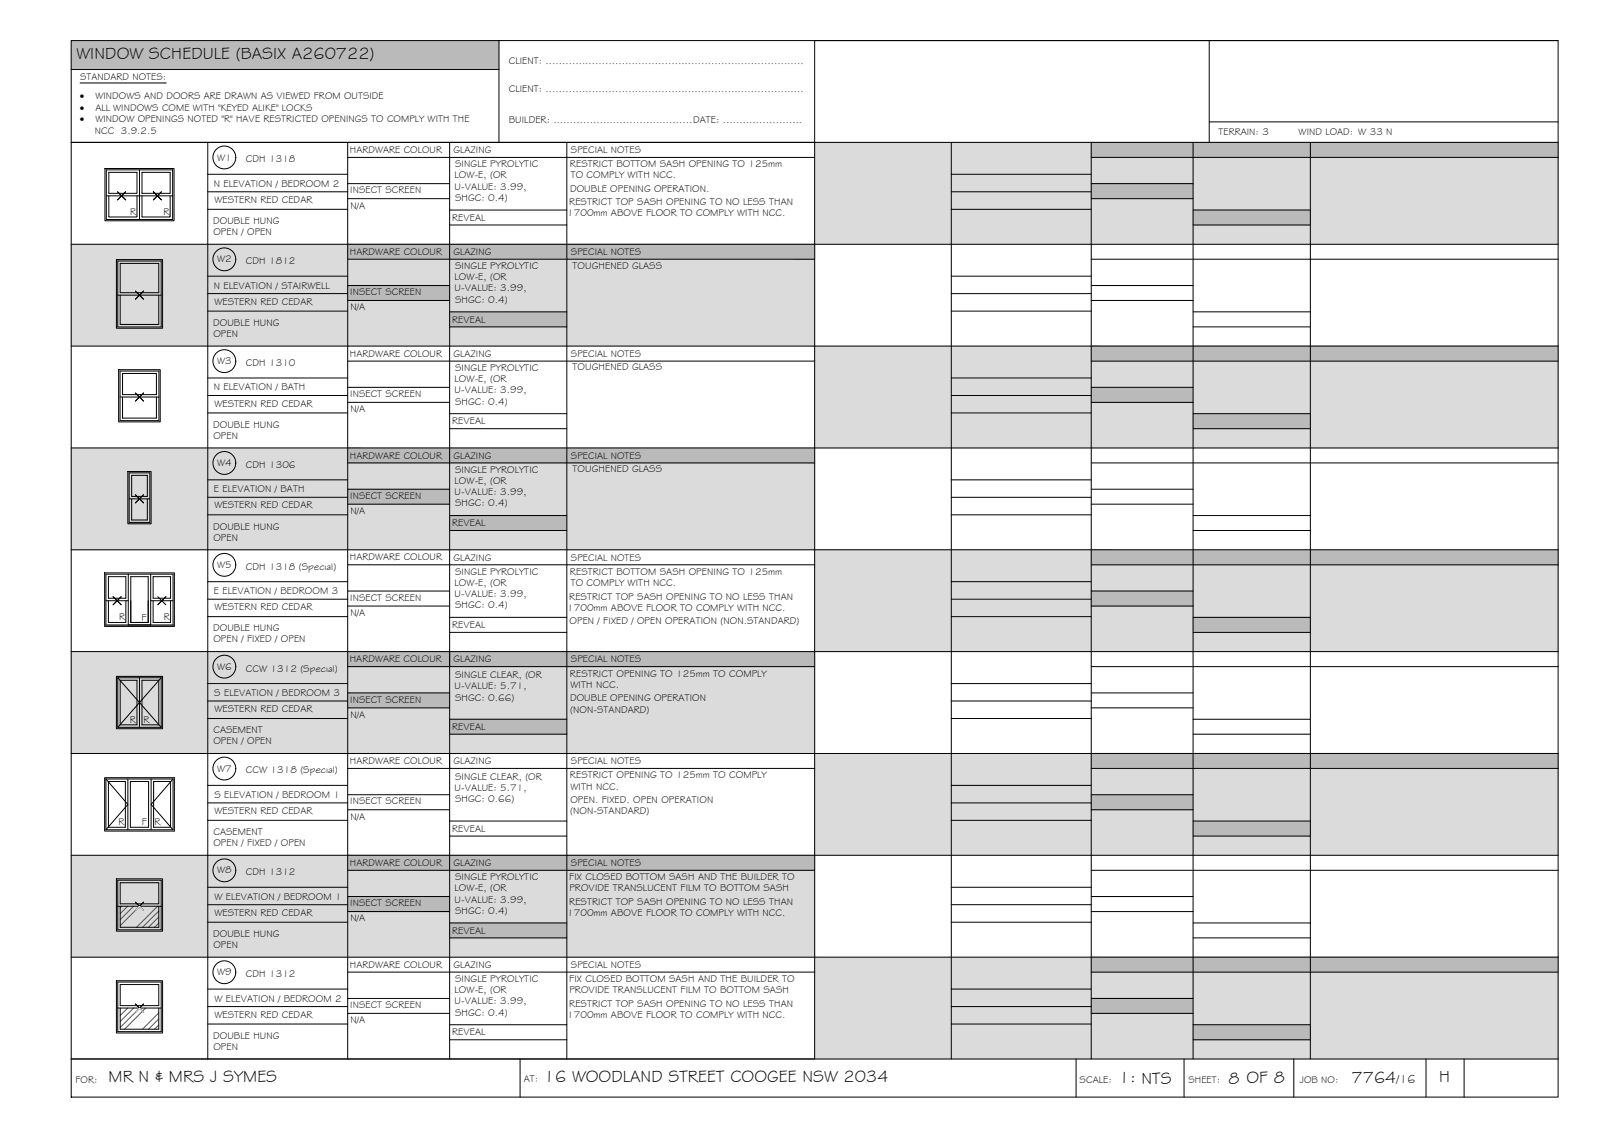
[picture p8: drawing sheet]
<svg xmlns="http://www.w3.org/2000/svg" width="420mm" height="297mm" viewBox="0 0 420 297" stroke-linecap="round" stroke-linejoin="round" font-family="sans-serif">
<!-- layer: WINDOW SCHEDULE HATCH -->
<g fill="#dbdbdb" stroke="#dbdbdb" stroke-width=".26">
<path d="M213.7 37.3l195 26.7v-26.7zM213.7 37.3l195 26.7h-195z"/>
<path d="M18.7 64l195 26.7v-26.7zM18.7 64l195 26.7h-195z"/>
<path d="M213.7 90.7l195 26.7v-26.7zM213.7 90.7l195 26.7h-195z"/>
<path d="M18.7 117.4l195 26.7v-26.7zM18.7 117.4l195 26.7h-195z"/>
<path d="M213.7 144.1l195 26.7v-26.7zM213.7 144.1l195 26.7h-195z"/>
<path d="M18.7 170.8l195 26.7v-26.7zM18.7 170.8l195 26.7h-195z"/>
<path d="M213.7 197.5l195 26.7v-26.7zM213.7 197.5l195 26.7h-195z"/>
<path d="M18.7 224.2l195 26.7v-26.7zM18.7 224.2l195 26.7h-195z"/>
<path d="M213.7 250.9l195 26.7v-26.7zM213.7 250.9l195 26.7h-195z"/>
</g>
<g fill="#bababa" stroke="#bababa" stroke-width=".26">
<path d="M18.7 10.6l112.2 7.6v-7.6zM18.7 10.6l112.2 7.6h-112.2z"/>
<path d="M286.2 37.3l122.5 4v-4zM286.2 37.3l122.5 4h-122.5z"/>
<path d="M286.2 48.1l26.7 4v-4zM286.2 48.1l26.7 4h-26.7z"/>
<path d="M312.9 55.1l30.8 3.9v-3.9zM312.9 55.1l30.8 3.9h-30.8z"/>
<path d="M91.2 64l122.5 4v-4zM91.2 64l122.5 4h-122.5z"/>
<path d="M91.2 74.9l26.7 3.9v-3.9zM91.2 74.9l26.7 3.9h-26.7z"/>
<path d="M117.9 81.8l30.8 3.9v-3.9zM117.9 81.8l30.8 3.9h-30.8z"/>
<path d="M286.2 90.7l122.5 4v-4zM286.2 90.7l122.5 4h-122.5z"/>
<path d="M286.2 101.6l26.7 3.9v-3.9zM286.2 101.6l26.7 3.9h-26.7z"/>
<path d="M312.9 108.5l30.8 3.9v-3.9zM312.9 108.5l30.8 3.9h-30.8z"/>
<path d="M91.2 117.4l122.5 4v-4zM91.2 117.4l122.5 4h-122.5z"/>
<path d="M91.2 128.3l26.7 3.9v-3.9zM91.2 128.3l26.7 3.9h-26.7z"/>
<path d="M117.9 135.2l30.8 3.9v-3.9zM117.9 135.2l30.8 3.9h-30.8z"/>
<path d="M286.2 144.1l122.5 4v-4zM286.2 144.1l122.5 4h-122.5z"/>
<path d="M286.2 155l26.7 3.9v-3.9zM286.2 155l26.7 3.9h-26.7z"/>
<path d="M312.9 161.9l30.8 3.9v-3.9zM312.9 161.9l30.8 3.9h-30.8z"/>
<path d="M91.2 170.8l122.5 4v-4zM91.2 170.8l122.5 4h-122.5z"/>
<path d="M91.2 181.6l26.7 4v-4zM91.2 181.6l26.7 4h-26.7z"/>
<path d="M117.9 188.6l30.8 3.9v-3.9zM117.9 188.6l30.8 3.9h-30.8z"/>
<path d="M286.2 197.5l122.5 4v-4zM286.2 197.5l122.5 4h-122.5z"/>
<path d="M286.2 208.4l26.7 3.9v-3.9zM286.2 208.4l26.7 3.9h-26.7z"/>
<path d="M312.9 215.3l30.8 3.9v-3.9zM312.9 215.3l30.8 3.9h-30.8z"/>
<path d="M91.2 224.2l122.5 4v-4zM91.2 224.2l122.5 4h-122.5z"/>
<path d="M91.2 235l26.7 4v-4zM91.2 235l26.7 4h-26.7z"/>
<path d="M117.9 242l30.8 3.9v-3.9zM117.9 242l30.8 3.9h-30.8z"/>
<path d="M286.2 250.9l122.5 4v-4zM286.2 250.9l122.5 4h-122.5z"/>
<path d="M286.2 261.8l26.7 3.9v-3.9zM286.2 261.8l26.7 3.9h-26.7z"/>
<path d="M312.9 268.7l30.8 3.9v-3.9zM312.9 268.7l30.8 3.9h-30.8z"/>
</g>
<!-- layer: BORDER -->
<g fill="none" stroke="#000" stroke-width=".26">
<path d="M18.7 10.6h390v277h-390zM18.7 18.2h112.2M130.9 10.6v26.7M317.1 10.6v26.7M408.7 10.6h-195v267M18.7 37.3h390M54.5 37.3v240.3M91.2 37.3v240.3M117.9 37.3v240.3M148.7 37.3v240.3M249.5 37.3v240.3M286.2 37.3v240.3"/>
<path d="M312.9 37.3v240.3M317.1 32h91.6M343.7 37.3v240.3M54.5 45.7h36.7M54.5 50.3h36.7M54.5 54.9h36.7M91.2 41.3h122.5M91.2 48.1h26.7M91.2 52.1h26.7M117.9 55.1h30.8M117.9 59h30.8M249.5 45.7h36.7"/>
<path d="M249.5 50.3h36.7M249.5 54.9h36.7M286.2 41.3h122.5M286.2 48.1h26.7M286.2 52.1h26.7M312.9 55.1h30.8M312.9 59h30.8M18.7 64h390M54.5 72.4h36.7M54.5 77h36.7M91.2 68h122.5M91.2 74.9h26.7"/>
<path d="M91.2 78.8h26.7M249.5 72.4h36.7M249.5 77h36.7M286.2 68h122.5M286.2 74.9h26.7M286.2 78.8h26.7M18.7 90.7h390M54.5 81.6h36.7M54.5 99.1h36.7M91.2 94.7h122.5M117.9 81.8h30.8M117.9 85.7h30.8"/>
<path d="M249.5 81.6h36.7M249.5 99.1h36.7M286.2 94.7h122.5M312.9 81.8h30.8M312.9 85.7h30.8M18.7 117.4h390M54.5 103.7h36.7M54.5 108.3h36.7M91.2 101.6h26.7M91.2 105.5h26.7M117.9 108.5h30.8M117.9 112.4h30.8"/>
<path d="M249.5 103.7h36.7M249.5 108.3h36.7M286.2 101.6h26.7M286.2 105.5h26.7M312.9 108.5h30.8M312.9 112.4h30.8M54.5 125.8h36.7M54.5 130.4h36.7M54.5 135h36.7M91.2 121.4h122.5M91.2 128.3h26.7M91.2 132.2h26.7"/>
<path d="M117.9 135.2h30.8M117.9 139.1h30.8M249.5 125.8h36.7M249.5 130.4h36.7M249.5 135h36.7M286.2 121.4h122.5M286.2 128.3h26.7M286.2 132.2h26.7M312.9 135.2h30.8M312.9 139.1h30.8M18.7 144.1h390M54.5 152.5h36.7"/>
<path d="M54.5 157.1h36.7M91.2 148.1h122.5M91.2 155h26.7M91.2 158.9h26.7M249.5 152.5h36.7M249.5 157.1h36.7M286.2 148.1h122.5M286.2 155h26.7M286.2 158.9h26.7M18.7 170.8h390M54.5 161.7h36.7M54.5 179.2h36.7"/>
<path d="M91.2 174.8h122.5M117.9 161.9h30.8M117.9 165.8h30.8M249.5 161.7h36.7M249.5 179.2h36.7M286.2 174.8h122.5M312.9 161.9h30.8M312.9 165.8h30.8M18.7 197.5h390M54.5 183.8h36.7M54.5 188.4h36.7M91.2 181.7h26.7"/>
<path d="M91.2 185.6h26.7M117.9 188.6h30.8M117.9 192.5h30.8M249.5 183.8h36.7M249.5 188.4h36.7M286.2 181.7h26.7M286.2 185.6h26.7M312.9 188.6h30.8M312.9 192.5h30.8M54.5 205.9h36.7M54.5 210.5h36.7M54.5 215.1h36.7"/>
<path d="M91.2 201.5h122.5M91.2 208.4h26.7M91.2 212.3h26.7M117.9 215.3h30.8M117.9 219.2h30.8M249.5 205.9h36.7M249.5 210.5h36.7M249.5 215.1h36.7M286.2 201.5h122.5M286.2 208.4h26.7M286.2 212.3h26.7M312.9 215.3h30.8"/>
<path d="M312.9 219.2h30.8M18.7 224.2h390M54.5 232.6h36.7M54.5 237.2h36.7M91.2 228.2h122.5M91.2 235h26.7M91.2 239h26.7M249.5 232.6h36.7M249.5 237.2h36.7M286.2 228.2h122.5M286.2 235h26.7M286.2 239h26.7"/>
<path d="M18.7 250.9h390M54.5 241.8h36.7M54.5 259.3h36.7M91.2 254.9h122.5M117.9 242h30.8M117.9 245.9h30.8M249.5 241.8h36.7M249.5 259.3h36.7M286.2 254.9h122.5M312.9 242h30.8M312.9 245.9h30.8M18.7 277.6h390"/>
<path d="M54.5 263.9h36.7M54.5 268.5h36.7M91.2 261.8h26.7M91.2 265.7h26.7M117.9 268.7h30.8M117.9 272.6h30.8M136.4 277.6v10M249.5 263.9h36.7M249.5 268.5h36.7M282.2 277.6v10M286.2 261.8h26.7M286.2 265.7h26.7"/>
<path d="M310.5 277.6v10M312.9 268.7h30.8M312.9 272.6h30.8M339.3 277.6v10M374 277.6v10M384 277.6v10"/>
</g>
<!-- layer: TEXT -->
<path d="M21 21.8h22.6M117.9 171.1v3.7M117.9 197.8v3.7" fill="none" stroke="#000" stroke-width=".26"/>
<!-- layer: HATCH -->
<g fill="none" stroke="#545454" stroke-width=".26">
<path d="M31.9 237.6l-.4 .3M33.5 237.6l-2 1.9M35 237.6l-3.5 3.5M36.6 237.6l-5.1 5.1M41.3 237.6l-5.5 5.5M41.6 238.9l-4.2 4.2M41.6 240.4l-2.7 2.7M41.6 242l-1.1 1.1M33.5 264.3l-2 1.9M35.1 264.3l-3.6 3.5M36.6 264.3l-5.1 5.1M38.2 264.3l-5.5 5.5"/>
<path d="M41.6 265.6l-4.2 4.2M41.6 267.1l-2.6 2.7M41.6 268.7l-1.1 1.1"/>
</g>
<!-- layer: WINDOWS -->
<g fill="none" stroke="#000" stroke-width=".26">
<path d="M27.9 44.5h17.4v13h-17.4zM27.9 51.3h17.4M28.5 51.3v5.6h7.4v-5.6M28.5 45.2h7.4v5.5h-7.4zM30.8 50.3l2.1 2.1M32.9 50.3l-2.1 2.1M36.6 44.5v13M37.2 51.3v5.6h7.4v-5.6M37.2 45.2h7.4v5.5h-7.4zM40.2 50.3l2.1 2.1-2.1-2.1M42.3 50.3l-2.1 2.1M30.9 68.4h11.4v17.3h-11.4z"/>
<path d="M30.9 77.4h11.4M31.5 69.1h10.1v7.6h-10.1zM31.5 77.4v7.7h10.1v-7.7M35.5 76.3l2.1 2.1M37.6 76.3l-2.1 2.1M31.5 97.3h10.2v13h-10.2zM32.1 97.9h8.9v5.6h-8.9zM31.5 104.1h10.2M32.1 104.1v5.5h8.9v-5.5M35.5 103l2.1 2.1M37.6 103l-2.1 2.1M33.9 124h5.4v13h-5.4z"/>
<path d="M33.9 130.8h5.4M34.5 124.6h4.1v5.5h-4.1zM34.5 130.8v5.5h4.1v-5.5M35.5 129.7l2.1 2.1M37.6 129.7l-2.1 2.1M27.8 150.5h17.6v13.3h-17.6zM27.8 157.5h5.8M28.4 151.2h4.6v5.6h-4.6zM28.4 157.5v5.7h4.6v-5.7M29.7 158.6l1-1.1 1.1 1.1M29.7 156.4l1 1.1 1.1-1.1-1.1 1.1zM33.6 150.5v13.3"/>
<path d="M34.3 157.5v5.7h4.6v-5.7M34.3 151.2h4.6v12h-4.6zM39.5 150.5v13.3M39.5 157.5h5.9M40.2 151.2h4.5v5.6h-4.5zM40.2 157.5v5.7h4.5v-5.7M41.4 156.4l2.1 2.2M43.5 156.4l-2.1 2.2M30.9 177.7l5.7 6.5-5.7 6.5h11.4M30.9 177.7v13M30.9 177.7h11.4M31.5 178.3h4.4v11.7h-4.4z"/>
<path d="M36.6 177.7v13M37.2 178.3h4.4v11.7h-4.4zM42.3 177.7l-5.7 6.5 5.7 6.5M42.3 177.7v13M27.8 204.2l5.7 6.7-5.7 6.6h17.6l-5.8-6.6 5.8-6.7M27.8 204.2v13.3M27.8 204.2h17.6M28.4 204.9h4.5v12h-4.5zM33.5 204.2v13.3M34.2 204.9h4.8v12h-4.8zM39.6 204.2v13.3M40.3 204.9h4.4v12h-4.4z"/>
<path d="M45.4 204.2v13.3M30.9 230.8h11.4v13h-11.4zM30.9 237.6h11.4M31.5 231.4h10.1v5.6h-10.1zM31.5 237.6v5.5h10.1v-5.5M35.5 236.5l2.1 2.1M37.6 236.5l-2.1 2.1M30.9 257.5h11.4v13h-11.4zM31.5 258.1h10.1v5.5h-10.1zM30.9 264.3h11.4M31.5 264.3v5.5h10.1v-5.5M35.5 263.2l2.1 2.2"/>
<path d="M37.6 263.2l-2.1 2.2"/>
<circle cx="58.8" cy="41.3" r="3"/>
<circle cx="58.8" cy="68" r="3"/>
<circle cx="58.8" cy="94.7" r="3"/>
<circle cx="58.8" cy="121.4" r="3"/>
<circle cx="58.8" cy="148.1" r="3"/>
<circle cx="58.8" cy="174.8" r="3"/>
<circle cx="58.8" cy="201.5" r="3"/>
<circle cx="58.8" cy="228.2" r="3"/>
<circle cx="58.8" cy="254.9" r="3"/>
</g>
<!-- layer: NEWWORK -->
<path d="M27.5 44.2h18.1v13.7h-18.1zM30.5 68.1h12.1v18h-12.1zM31.1 96.9h10.9v13.7h-10.9zM33.5 123.6h6.1v13.7h-6.1zM27.4 150.2h18.3v14h-18.3zM27.4 164.2h18.3M30.5 177.3h12.1v13.7h-12.1zM27.4 203.9h18.3v14h-18.3zM30.5 230.4h12.1v13.7h-12.1zM30.5 257.1h12.1v13.7h-12.1z" fill="none" stroke="#000" stroke-width=".26"/>
<!-- layer: MASK -->
<path d="M35.5 238.6l1.1-1 1 1M35.5 265.4l1.1-1.1 1 1.1" fill="none" stroke="#fff" stroke-width=".26"/>
<g font-size="4.5">
<text x="20" y="15.6">WINDOW SCHEDULE (BASIX A260722)</text>
<text x="28.5" y="283.7">MR N &amp; MRS J SYMES</text>
<text x="142.6" y="283.7">16 WOODLAND STREET COOGEE NSW 2034</text>
<text x="293.4" y="284">1: NTS</text>
<text x="322.2" y="284.2">8 OF 8</text>
<text x="354.5" y="283.8">7764</text>
<text x="377.4" y="283.8">H</text>
</g>
<text font-size="3.2" x="366.3" y="283.8">/16</text>
<g font-size="2.6">
<text x="133.4" y="16.9">CLIENT: ..............................................................................</text>
<text x="21" y="21.1">STANDARD NOTES:</text>
<text x="21" y="26.1">·</text>
<text x="21" y="29.1">·</text>
<text x="25" y="29.1">ALL WINDOWS COME WITH &quot;KEYED ALIKE&quot; LOCKS</text>
<text x="25" y="26.1">WINDOWS AND DOORS ARE DRAWN AS VIEWED FROM OUTSIDE</text>
<text x="133.4" y="24">CLIENT: ..............................................................................</text>
<text x="21" y="32.1">·</text>
<text x="24.9" y="35.1">NCC 3.9.2.5</text>
<text x="25" y="32.1">WINDOW OPENINGS NOTED &quot;R&quot; HAVE RESTRICTED OPENINGS TO COMPLY WITH THE</text>
<text x="133.4" y="32.3">BUILDER: ..........................................DATE: ........................</text>
<text x="319.6" y="35.4">TERRAIN: 3</text>
<text x="340.6" y="35.4">WIND LOAD: W 33 N</text>
<text x="91.8" y="40.1">HARDWARE COLOUR</text>
<text x="119" y="40.1">GLAZING</text>
<text x="149.7" y="40.1">SPECIAL NOTES</text>
<text x="57" y="42.1">W1</text>
<text x="64.5" y="42.6">CDH 1318</text>
<text x="119.2" y="46.8">LOW-E, (OR</text>
<text x="119.4" y="43.9">SINGLE PYROLYTIC</text>
<text x="149.5" y="43.9">RESTRICT BOTTOM SASH OPENING TO 125mm</text>
<text x="149.7" y="46.8">TO COMPLY WITH NCC.</text>
<text x="56.1" y="49">N ELEVATION / BEDROOM 2</text>
<text x="56.2" y="53.2">WESTERN RED CEDAR</text>
<text x="91.8" y="50.7">INSECT SCREEN</text>
<text x="119.2" y="49.7">U-VALUE: 3.99,</text>
<text x="119.4" y="52.7">SHGC: 0.4)</text>
<text x="149.3" y="53.7">RESTRICT TOP SASH OPENING TO NO LESS THAN</text>
<text x="149.5" y="50.4">DOUBLE OPENING OPERATION.</text>
<text x="34.2" y="56.3">R</text>
<text x="42.9" y="56.3">R</text>
<text x="55.9" y="58.7">DOUBLE HUNG</text>
<text x="91.9" y="54.7">N/A</text>
<text x="118.6" y="57.9">REVEAL</text>
<text x="148.7" y="56.6">1700mm ABOVE FLOOR TO COMPLY WITH NCC.</text>
<text x="56" y="61.6">OPEN / OPEN</text>
<text x="57" y="68.8">W2</text>
<text x="64.5" y="69.3">CDH 1812</text>
<text x="91.8" y="66.8">HARDWARE COLOUR</text>
<text x="119" y="66.9">GLAZING</text>
<text x="119.4" y="70.6">SINGLE PYROLYTIC</text>
<text x="149.7" y="66.9">SPECIAL NOTES</text>
<text x="150.2" y="70.4">TOUGHENED GLASS</text>
<text x="56.1" y="75.7">N ELEVATION / STAIRWELL</text>
<text x="91.8" y="77.4">INSECT SCREEN</text>
<text x="119.2" y="73.5">LOW-E, (OR</text>
<text x="119.2" y="76.4">U-VALUE: 3.99,</text>
<text x="56.2" y="79.9">WESTERN RED CEDAR</text>
<text x="91.9" y="81.4">N/A</text>
<text x="119.4" y="79.3">SHGC: 0.4)</text>
<text x="55.9" y="85.5">DOUBLE HUNG</text>
<text x="56" y="88.4">OPEN</text>
<text x="118.6" y="84.6">REVEAL</text>
<text x="57" y="95.5">W3</text>
<text x="64.5" y="95.9">CDH 1310</text>
<text x="91.8" y="93.5">HARDWARE COLOUR</text>
<text x="119" y="93.5">GLAZING</text>
<text x="149.7" y="93.5">SPECIAL NOTES</text>
<text x="119.2" y="100.2">LOW-E, (OR</text>
<text x="119.4" y="97.3">SINGLE PYROLYTIC</text>
<text x="150.2" y="97.1">TOUGHENED GLASS</text>
<text x="56.1" y="102.4">N ELEVATION / BATH</text>
<text x="56.2" y="106.6">WESTERN RED CEDAR</text>
<text x="91.8" y="104.1">INSECT SCREEN</text>
<text x="119.2" y="103.1">U-VALUE: 3.99,</text>
<text x="119.4" y="106.1">SHGC: 0.4)</text>
<text x="55.9" y="112.2">DOUBLE HUNG</text>
<text x="91.9" y="108.1">N/A</text>
<text x="118.6" y="111.3">REVEAL</text>
<text x="56" y="115.1">OPEN</text>
<text x="57" y="122.2">W4</text>
<text x="64.5" y="122.7">CDH 1306</text>
<text x="91.8" y="120.2">HARDWARE COLOUR</text>
<text x="119" y="120.3">GLAZING</text>
<text x="119.4" y="124">SINGLE PYROLYTIC</text>
<text x="149.7" y="120.3">SPECIAL NOTES</text>
<text x="150.2" y="123.8">TOUGHENED GLASS</text>
<text x="56.1" y="129.1">E ELEVATION / BATH</text>
<text x="91.8" y="130.8">INSECT SCREEN</text>
<text x="119.2" y="126.9">LOW-E, (OR</text>
<text x="119.2" y="129.8">U-VALUE: 3.99,</text>
<text x="56.2" y="133.3">WESTERN RED CEDAR</text>
<text x="91.9" y="134.8">N/A</text>
<text x="118.6" y="138">REVEAL</text>
<text x="119.4" y="132.8">SHGC: 0.4)</text>
<text x="55.9" y="138.9">DOUBLE HUNG</text>
<text x="56" y="141.8">OPEN</text>
<text x="57" y="148.9">W5</text>
<text x="64.5" y="149.4">CDH 1318 (Special)</text>
<text x="91.8" y="146.9">HARDWARE COLOUR</text>
<text x="119" y="147">GLAZING</text>
<text x="149.7" y="147">SPECIAL NOTES</text>
<text x="56.1" y="155.8">E ELEVATION / BEDROOM 3</text>
<text x="119.2" y="153.6">LOW-E, (OR</text>
<text x="119.4" y="150.7">SINGLE PYROLYTIC</text>
<text x="149.5" y="150.7">RESTRICT BOTTOM SASH OPENING TO 125mm</text>
<text x="149.7" y="153.6">TO COMPLY WITH NCC.</text>
<text x="56.2" y="160">WESTERN RED CEDAR</text>
<text x="91.8" y="157.5">INSECT SCREEN</text>
<text x="91.9" y="161.5">N/A</text>
<text x="119.2" y="156.5">U-VALUE: 3.99,</text>
<text x="119.4" y="159.5">SHGC: 0.4)</text>
<text x="148.7" y="160.1">1700mm ABOVE FLOOR TO COMPLY WITH NCC.</text>
<text x="149.3" y="157.2">RESTRICT TOP SASH OPENING TO NO LESS THAN</text>
<text x="31.2" y="162.7">R</text>
<text x="37.1" y="162.7">F</text>
<text x="43" y="162.7">R</text>
<text x="55.9" y="165.5">DOUBLE HUNG</text>
<text x="118.6" y="164.7">REVEAL</text>
<text x="149.4" y="163.7">OPEN / FIXED / OPEN OPERATION (NON.STANDARD)</text>
<text x="56" y="168.4">OPEN / FIXED / OPEN</text>
<text x="91.7" y="173.6">HARDWARE COLOUR</text>
<text x="119" y="173.6">GLAZING</text>
<text x="149.7" y="173.7">SPECIAL NOTES</text>
<text x="57" y="175.6">W6</text>
<text x="64.5" y="176.1">CCW 1312 (Special)</text>
<text x="119.4" y="177.8">SINGLE CLEAR, (OR</text>
<text x="149.5" y="177.4">RESTRICT OPENING TO 125mm TO COMPLY</text>
<text x="56.2" y="182.5">S ELEVATION / BEDROOM 3</text>
<text x="91.8" y="184.2">INSECT SCREEN</text>
<text x="119.2" y="180.7">U-VALUE: 5.71,</text>
<text x="119.4" y="183.7">SHGC: 0.66)</text>
<text x="149.5" y="183.9">DOUBLE OPENING OPERATION</text>
<text x="149.6" y="180.3">WITH NCC.</text>
<text x="34.1" y="189.5">R</text>
<text x="37.7" y="189.5">R</text>
<text x="56.2" y="186.7">WESTERN RED CEDAR</text>
<text x="91.9" y="188.2">N/A</text>
<text x="118.6" y="191.4">REVEAL</text>
<text x="149.5" y="186.8">(NON-STANDARD)</text>
<text x="56" y="192.2">CASEMENT</text>
<text x="56" y="195.1">OPEN / OPEN</text>
<text x="57" y="202.3">W7</text>
<text x="64.5" y="202.7">CCW 1318 (Special)</text>
<text x="91.8" y="200.3">HARDWARE COLOUR</text>
<text x="119" y="200.4">GLAZING</text>
<text x="149.7" y="200.4">SPECIAL NOTES</text>
<text x="56.2" y="209.2">S ELEVATION / BEDROOM 1</text>
<text x="119.2" y="207.4">U-VALUE: 5.71,</text>
<text x="119.4" y="204.5">SINGLE CLEAR, (OR</text>
<text x="149.5" y="204.1">RESTRICT OPENING TO 125mm TO COMPLY</text>
<text x="149.6" y="207">WITH NCC.</text>
<text x="56.2" y="213.4">WESTERN RED CEDAR</text>
<text x="91.8" y="210.9">INSECT SCREEN</text>
<text x="91.9" y="214.9">N/A</text>
<text x="119.4" y="210.4">SHGC: 0.66)</text>
<text x="149.5" y="213.5">(NON-STANDARD)</text>
<text x="149.6" y="210.6">OPEN. FIXED. OPEN OPERATION</text>
<text x="31" y="216.4">R</text>
<text x="37.2" y="216.4">F</text>
<text x="40.5" y="216.4">R</text>
<text x="56" y="218.9">CASEMENT</text>
<text x="56" y="221.8">OPEN / FIXED / OPEN</text>
<text x="118.6" y="218.1">REVEAL</text>
<text x="91.8" y="227">HARDWARE COLOUR</text>
<text x="119" y="227">GLAZING</text>
<text x="149.7" y="227.1">SPECIAL NOTES</text>
<text x="57" y="229">W8</text>
<text x="64.5" y="229.5">CDH 1312</text>
<text x="119.2" y="233.7">LOW-E, (OR</text>
<text x="119.4" y="230.8">SINGLE PYROLYTIC</text>
<text x="149.3" y="230.8">FIX CLOSED BOTTOM SASH AND THE BUILDER TO</text>
<text x="149.3" y="233.7">PROVIDE TRANSLUCENT FILM TO BOTTOM SASH</text>
<text x="56.2" y="235.9">W ELEVATION / BEDROOM 1</text>
<text x="91.8" y="237.6">INSECT SCREEN</text>
<text x="119.2" y="236.6">U-VALUE: 3.99,</text>
<text x="119.4" y="239.6">SHGC: 0.4)</text>
<text x="149.3" y="237.3">RESTRICT TOP SASH OPENING TO NO LESS THAN</text>
<text x="55.9" y="245.7">DOUBLE HUNG</text>
<text x="56.2" y="240.1">WESTERN RED CEDAR</text>
<text x="91.9" y="241.6">N/A</text>
<text x="118.6" y="244.8">REVEAL</text>
<text x="148.7" y="240.2">1700mm ABOVE FLOOR TO COMPLY WITH NCC.</text>
<text x="56" y="248.6">OPEN</text>
<text x="57" y="255.7">W9</text>
<text x="64.5" y="256.2">CDH 1312</text>
<text x="91.8" y="253.7">HARDWARE COLOUR</text>
<text x="119" y="253.8">GLAZING</text>
<text x="119.4" y="257.5">SINGLE PYROLYTIC</text>
<text x="149.3" y="257.5">FIX CLOSED BOTTOM SASH AND THE BUILDER TO</text>
<text x="149.7" y="253.8">SPECIAL NOTES</text>
<text x="56.2" y="262.6">W ELEVATION / BEDROOM 2</text>
<text x="119.2" y="260.4">LOW-E, (OR</text>
<text x="119.2" y="263.3">U-VALUE: 3.99,</text>
<text x="149.3" y="260.4">PROVIDE TRANSLUCENT FILM TO BOTTOM SASH</text>
<text x="56.2" y="266.8">WESTERN RED CEDAR</text>
<text x="91.8" y="264.3">INSECT SCREEN</text>
<text x="91.9" y="268.3">N/A</text>
<text x="119.4" y="266.2">SHGC: 0.4)</text>
<text x="148.7" y="266.9">1700mm ABOVE FLOOR TO COMPLY WITH NCC.</text>
<text x="149.3" y="264">RESTRICT TOP SASH OPENING TO NO LESS THAN</text>
<text x="55.9" y="272.4">DOUBLE HUNG</text>
<text x="56" y="275.3">OPEN</text>
<text x="118.6" y="271.5">REVEAL</text>
<text x="19.8" y="283.8">FOR:</text>
<text x="137.4" y="283.7">AT:</text>
<text x="283.1" y="284">SCALE:</text>
<text x="311.7" y="284">SHEET:</text>
<text x="340.9" y="284">JOB NO:</text>
</g>
</svg>
